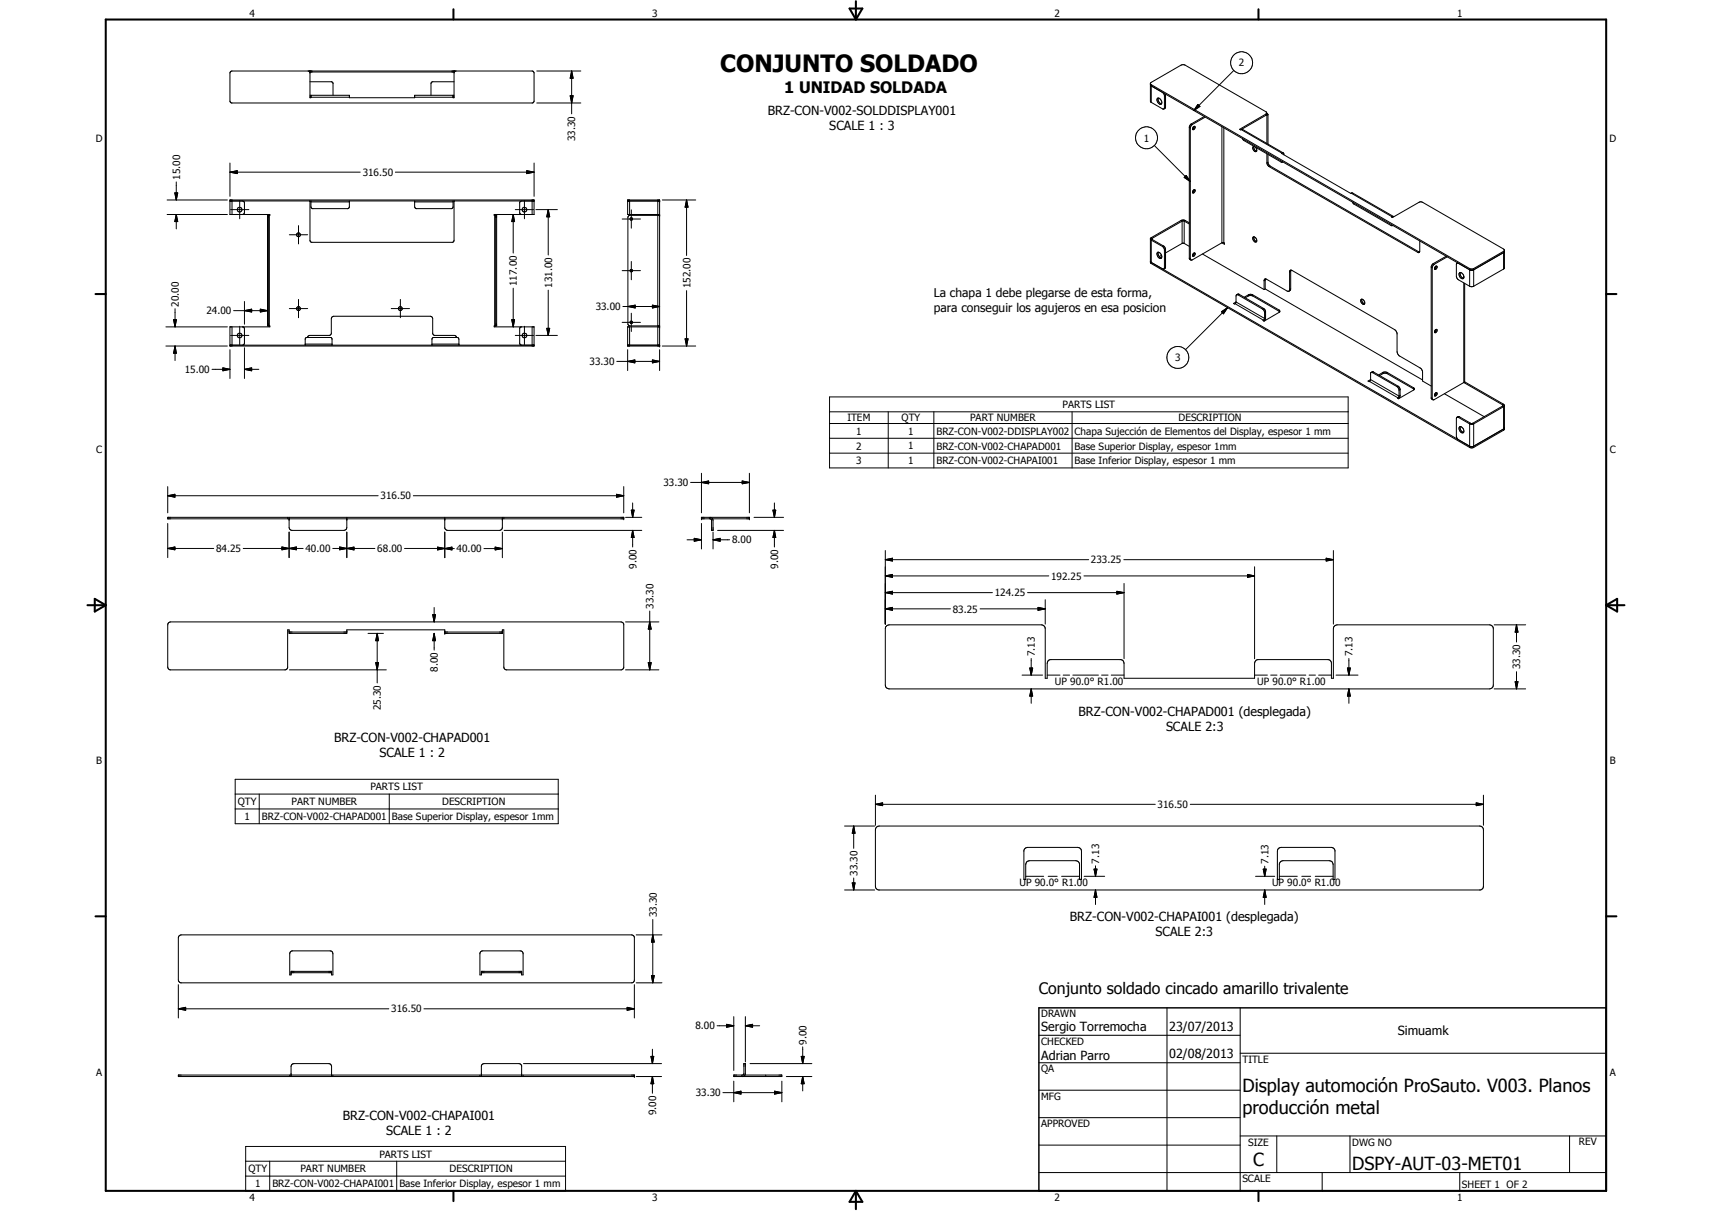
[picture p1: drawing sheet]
<svg xmlns="http://www.w3.org/2000/svg" width="594mm" height="420mm" viewBox="0 0 594 420" stroke-linecap="round" stroke-linejoin="round" font-family="sans-serif">
<g fill="none" stroke="#000" stroke-width=".35">
<path d="M80 24.8l.5-.2h104.2l.4 .2 .2 .5v9.8l-.5 .6h-104.5l-.5-.6v-9.8zM106.9 24.6l.6 .4M107.4 24.6v.3M107.5 25l.1 8.9h.3v-.8M107.5 25h50.1M107.6 24.6v.4M107.6 33.1h13.6v.8h22.7v-.8h13.7M107.6 33.7h13.6M107.6 28.4h7.6l.4 .4v4.3M107.6 33.4h.3M108.2 24.6v.4M143.9 33.7h13.7"/>
<path d="M156.9 24.6v.4M157.2 33.4h.4M157.6 24.6v.4M157.6 28.4h-7.7l-.3 .6v4.1M157.6 25v8.9h-.4v-.8M157.7 24.6v.3M158.2 24.6l-.6 .4M186.3 24.6h15.2M186.3 35.7h15.2M197.9 33.2h1l-.5 2.5zM198.4 24.6l.5 2.5h-1zM198.4 24.6v14.9"/>
<path d="M399.2 29.4l.3 .4 110.7 63.9 1.2-.1 10.6-6.3M399.2 29l.3 .4M399.5 35.5l4.3 2.3M399.5 29.4v6.1M399.5 35.5l-.3-.4v-6.3l10.6-6.2 .9-.2 28.6 16.4 .2 .9M399.5 29.4l110.5 63.8M401.7 34.1a1.31 1.31 0 0 1 1.2 .7 1.31 1.31 0 0 1-.1 1.4 1.48 1.48 0 0 1-1.1-2.1zM401.9 34l.2 1.3 .9 .7M403.4 32l.7 1.1v4.4l-.3 .3M404.4 32.6v4.7l-.5 .5M404.4 37.1l-.3 .2M404.4 33.1l-.3 .2"/>
<path d="M415.7 36.2l.7 .7-2.1 1.5zM428.2 24.4l-13.9 14M439.3 39.6l-9.2 5.3 .6 .1M439.3 39.6v.4M439.5 39.8l.1 10M439.5 39.2l-.2 .4M439.5 39.7l-.2 .3M439.6 39.4l.2 .1M439.8 39.5l.2 .3M439.8 39.5l-.2 .1M440 39.8l-.4 .2M440 39.8v10.2"/>
<path d="M79.8 59.7l2.5-.5v1zM79.8 56.6v11.5M79.8 59.7h45.2M137.2 59.7h48.1M182.8 59.2l2.5 .5-2.5 .5zM185.3 56.6v11.5M400.6 50.5l12.4 12.5M412.7 44.2l.3 .2M413.4 43l-.7 1.1v45.6l.6 .5M413.4 43l.3 .2M413.7 43.2l-.7 1v45.7l.3 .3M414.1 44.1l.5-.2a.67 .67 0 0 1 0 .7 .67 .67 0 0 1-.8 .3z"/>
<path d="M414.4 43.9l-.6 .9M417.9 40.4l-4.5 2.6M418.2 40.6l-4.5 2.6M424 43.9v40.3M424.7 44.4v39.8M430.7 45l14.1 8.1M430.7 45l.5-.1 14.1 8.2M431.2 48l.5 .8 12.9 7.5 .5-.2-.1 .2M435.1 50.8a1 1 0 0 0-.2 1.2 1 1 0 0 0 1.2 .5M435.1 50.8h.1M435.1 50.8l.2 1 .8 .7M435.6 51.1l.5 .8v.6"/>
<path d="M439.3 40l-8.6 5M439.6 53.4v3.1M439.6 56.5l.7 1.3M440 53.6v2.9l.7 1.1M440 56.3l-.4 .2M440.3 57.8l51.6 29.7M440.7 57.6l51.6 29.8M440.7 57.6l-.4 .2M445.5 53.7l-.2-.7-.6 .2 24.2 13.8M58 74.4h20.9M58 69.4h20.9M60.7 66.9h1l-.5 2.5z"/>
<path d="M61.2 74.4l.5 2.5h-1zM61.2 63.1v6.3M61.2 74.4v5M79.8 69.4h105.5v5h-13.8v.3h.8v38.4h-.8v.3h13.8v6.7h-105.5v-6.7h13.8v-.3h-.8v-38.4h.8v-.3h-13.8zM79.8 69.7h105.5M80 72.7h6.4M80.5 69.4v5M83.2 69.6v6.3M84.2 69.7l.5 .4 .1 .3v3.3l-.2 .5-.4 .2M92.8 75.4h.3M93.1 74.7v38.4M93.5 74.7v38.4"/>
<path d="M103.6 78.3v6.3M107.4 69.7l.2 13.7 .5 .7h49l.5-.7 .1-13.7M107.9 69.7v2.1l.5 .6h12.3l.5-.6v-2.1M107.9 70.1h13.3M143.9 69.7v2.1l.5 .6h12.4l.4-.5v-2.2M143.9 70.1h13.3M171.7 74.7v38.4M172 75.4h.3M172 74.7v38.4M178.1 74.4l.5 2.5h-1zM178.1 74.4v13.4M178.8 72.7h6.4"/>
<path d="M181 69.7l-.7 .5v3.7l.7 .5M182 69.6v6.3M184.7 69.4v5M186 72.7h7.4M190.2 72.7l.5 2.5h-1zM190.2 72.7v15.8M215.9 76h6.3M217.8 69.7h11.1M218.5 69.4v5M219.1 72.8v6.4M228.3 69.4v5M228.3 74.7v38.4"/>
<path d="M228.6 74.4v.3M228.9 74.7h-10.3l-.4 .1-.3 .6v37.2l.7 .5h10.3M228.9 74.4h-11.1v-5h11.1v50.7h-11.1v-6.7h11.1M229.8 69.4h11.6M238.2 69.4l.6 2.5h-1.1zM238.2 69.4v19.2M409.8 76.5l-10.3 6M409.8 76.5l.4 .2M409.8 76.5h1.5M410.2 76.7l-10.4 6M410.2 76.7v7.8M410.2 76.7h.7"/>
<path d="M410.9 61.6l.7-.7 1.4 2.1zM410.9 76.7l1.8 1M410.9 76.7v7.8M411.3 76.5l1.4 .8M411.3 76.5l-.4 .2M414.1 66l.5-.2a.67 .67 0 0 1 0 .8 .67 .67 0 0 1-.8 .2zM414.4 65.8l-.6 1M468.9 67h.5l14.1 8.1M468.9 67l14.1 8.4M469.3 70.1l.5 .7 12.9 7.4h.6M483.6 75.1l-.8 .2 .4 .2 9.3-5.4h1.1l28.3 16.4 .1 6.5-.3 .3M483.6 75.1v.1"/>
<path d="M100.4 81.4h6.4M178.1 100v13.4M215.9 93.9h6.3M219.1 90.7v6.4M399.2 82.9l.3 .4M399.2 90.6l.3 .5M399.5 83.3l3.9 2.2M399.5 83.3v8.1M399.5 82.5l-.3 .3v8.3l.3 .3M399.5 82.5l.3 .2M399.5 91.1l110.7 63.8 1.2-.1 10.6-6.3M399.5 91.4l110.5 63.8"/>
<path d="M399.8 83.1l3.9 2.2M399.8 83.1l-.3 .2M399.8 82.7v.4M401.9 87.5a1.65 1.65 0 0 0 1.1 2M401.9 87.5l.6 .3 .6 .8M401.9 87.5h-.1a1.3 1.3 0 0 0-.1 1.4 1.3 1.3 0 0 0 1.3 .7l.1-1M403 88.6l-.7 .4M403.4 85.5l.7 1.1-.1 6.6-.4 .1-4.1-2.2M403.7 85.3l.7 1.1v6.4l-.5 .5M403.7 85.3l-.3 .2M404.4 86.5l-.3 .2M404.4 92.7l-.3 .2"/>
<path d="M410.2 84.5l-5.8 3.3M410.2 84.5h.7M410.9 84.5l1.8 1M412.7 89.5l.3 .2M414.4 87.8h.2a.76 .76 0 0 1-.7 1.1l-.1-.3M414.4 87.8l-.6 .8M414.4 87.8l-.6 .9M417.3 88.1l21.3 12.4M424 84.2l.9 .6-.2-.6M424 84.2h.7M424 84.2l-10.7 6M434.9 82.2a1.08 1.08 0 0 1 1 .6 1.08 1.08 0 0 1-.1 1.2 1.25 1.25 0 0 1-.9-1.8z"/>
<path d="M435.1 82.2a1.46 1.46 0 0 0 1 1.6M439 97.2l-.4 .2M439.1 96.8l-.1 3.4M447.9 94.1l-.4 .3M448 93.7l-.1 6.5M492.3 87.4l.3 .1M492.3 87.4l-.4 .1M492.6 87.5h-.7M492.7 83.6l-.1 3.9M496.6 92.7l.4 .2M497 92.9v45.3M497.3 91.5l-.7 1v45.7l.6 .5"/>
<path d="M497.3 91.5l.4 .2M497.7 91.7l-.7 1.2M498 92.5l.6-.2a.72 .72 0 0 1 0 .8 .72 .72 0 0 1-.7 .3zM498.3 92.3l-.1 .7-.4 .3M501.9 88.9l-4.6 2.6M502.2 89.1l-4.5 2.6M505.8 91.2l-.2 .1M506.1 91.4l-.4-.1-.3 .4 .1 4.7 .6 .7 3.9 2.2M506.5 94.7a1.28 1.28 0 0 1 1.3 .6 1.28 1.28 0 0 1-.1 1.4 1.41 1.41 0 0 1-1.2-2zM506.7 94.5a1.63 1.63 0 0 0 1.2 2M507.9 95.8v.6M507.9 98.2v34.5"/>
<path d="M508.2 98.3v34.1l-.3 .3M510 93.2v6.1M510 99.3h1.4M510 93.2h1.4M511.4 93.2v6.1M521.7 93.3l-10.3 6M521.7 87.2v6.1M521.7 87.2l-10.3 6M522 86.9l-.3 .3M57.6 113.4h21.3M60.2 110.9h1l-.5 2.5zM60.7 107.1v6.3"/>
<path d="M79.8 119.8h105.5M80 116.4h6.4M80.5 113.4v6.7M81.1 107.8h11.7M83.2 113.2v6.3M84.3 113.4l.5 .6v5l-.2 .5-.4 .3M84.8 107.8l2.5-.5v.9zM84.8 104.6v7.9M90.3 107.3l2.5 .5-2.5 .4zM92.8 112.4h.3M100.4 107.1h6.4M103.6 103.9v6.3"/>
<path d="M105.9 119.8v-2.2l.5-.5h8.5l.3 .5v2.2M105.9 119.4h9.3M106.7 117.1l.3-.5 .5-.2h6.9l.3-.2 .3-.4v-5.2l.2-.6 .6-.3h33.5l.6 .3 .2 .6v5.2l.3 .4 .4 .2h6.8l.7 .3 .2 .4M135.8 107.1h6.3M138.9 103.9v6.3M149.9 119.8v-2.2l.5-.5h8.5l.4 .6v2.1M149.9 119.4h9.4M172 112.4h.3M177.6 110.9h1l-.5 2.5zM178.8 116.4h6.4M180.8 113.4l-.5 .5v5.4l.7 .5M182 113.2v6.3"/>
<path d="M184.7 113.4v6.7M186 116.4h7.4M189.7 113.9h1l-.5 2.5zM190.2 100.7v15.7M215.9 111.8h6.3M216.1 106.3h12.8M217.8 119.8h11.1M217.9 106.3l2.5-.4v.9zM218.5 113.4v6.7M219.1 108.7v6.3M226.4 105.9l2.5 .4-2.5 .5zM228.3 113.4v6.7"/>
<path d="M228.6 113.1v.3M237.7 117.6h1.1l-.6 2.5zM238.2 100.8v19.3M423.9 108.2l2.1-1.5-1.4 2.2zM426 106.7l-14.6 14.6M428.6 105.4l-.6-.1 .9-.5 9.9 5.7M428.6 105.4l9.9 5.7M429.6 102.3l-.6 .1-.1 2.5-.3 .5M429.6 102.3l8.5 4.9M430 102.1l-.9 .2M430 102.1l-.4 .2M430 102.1l8.5 4.9"/>
<path d="M433.2 102.3h1.5M433.2 102.3v.4M433.2 102.7h1.5M433.2 102.3l-1.5 .8M433.2 102.7l-1.1 .6M434.7 102.3v.4M434.7 102.7l9.2 5.3M434.7 102.3l9.2 5.3M438.1 107.2l.5 .5 .2 .8M438.5 107l.7 1v2.5l-.6 .9M438.5 107l-.4 .2M438.5 111.1l-.2 .1 .3 .2"/>
<path d="M438.5 111.1v.2M438.6 100.5v-3.3l.6-.4 7.4 4.2h.6M438.8 110.5l-.3 .6M438.8 108.5v2M439 100.2l-.4 .3M439 100.2l54.6 31.6M439.2 108.2l-.4 .3M439.2 110.3l-.4 .2M443.9 107.6l.2 .6M443.9 107.6v.4M443.9 108l.2 .2M444.1 108.2l-5.5 3.2"/>
<path d="M447.2 101l.3-.3v-6.6l.5-.4 35.9 20.6 .9 1.4v6.3l.2 .9 .5 .5 7.6 4.5 .5 1v3.3l3 1.7M447.9 100.2l-.2 .6-.5 .2M447.9 100.2l-.4 .3M472.3 103.9a1.06 1.06 0 0 1 1.1 .5 1.06 1.06 0 0 1-.1 1.2 1.21 1.21 0 0 1-1-1.7zM472.6 103.8a1.28 1.28 0 0 0 .9 1.6M498 114.5l.6-.2a.72 .72 0 0 1 0 .8 .72 .72 0 0 1-.7 .3zM498.3 114.3l-.1 .6-.4 .3M57.6 120.1h21.3M60.7 120.1l.5 2.5h-1zM60.7 120.1v5M73.6 128.1h6.2M77.3 127.6l2.5 .5-2.5 .6z"/>
<path d="M79.8 121.3v10M84.8 128.1l2.5-.5v1.1zM84.8 120.6v10.7M84.8 128.1h5M214 125.4h14.9M217.8 125.4l2.5-.5v1zM217.8 121.3v7.3M226.4 124.9l2.5 .5-2.5 .5zM228.9 121.3v7.3M229.8 120.1h11.6M287.9 137.7h179.9v24.6h-179.9zM475.2 132.3l9.9 5.7"/>
<path d="M475.6 131.7l-.9 .5 .5 .1M475.6 131.7l9.9 5.7 .4-.2M475.6 131.7l-.4 .6M476.3 129.3h-.7v2.4M476.3 129.3l8.5 4.9M476.6 129.1l-.4-.2-.4 .3M476.6 129.1l-.3 .2M476.6 129.1l8.5 4.9M479.9 129.2h1.4M479.9 129.2v.4M479.9 129.6h1.4M479.9 129.2l-1.5 .9"/>
<path d="M479.9 129.6l-1.1 .7M481.3 129.2v.4M481.3 129.6l9.2 5.3M481.3 129.2l9.2 5.3M484.8 134.2l.7 1v2.4l-.4 .4M485.1 134l.8 1v2.4l-.6 .9M485.1 134l-.3 .2M485.1 138l-.1 .1 .3 .2M485.1 138v.2M485.9 135.2l-.4 .2M490.5 134.5l.3 .4-.2 .4-5.3 3M490.5 134.5v.4"/>
<path d="M490.5 134.9l.2 .2M496.6 138l.4 .2M498 136.4l.4-.2a.63 .63 0 0 1 .2 .8 .63 .63 0 0 1-.8 .3zM498.3 136.3l-.1 .6-.4 .3M501.2 136.6l13.8 8M507.9 132.7l13.5 7.8M507.9 132.7l-10.2 5.9-.4 .1-.3-.5M508.2 132.5l13.5 7.8M287.9 146.9h179.9M287.9 142.9h179.9M287.9 152.1h179.9M287.9 157.2h179.9"/>
<path d="M308.2 142.9v19.4M324.1 142.9v19.4M372 142.9v19.4M506.1 144.8l-.4-.1-.3 .5v6.2l.7 1.2M506.1 144.8l3.9 2.3M506.4 144.6l-.8 .2M506.4 144.6l-.3 .2M506.4 144.6l3.9 2.3M506.5 148.1a1.28 1.28 0 0 1 1.3 .6 1.28 1.28 0 0 1-.1 1.5 1.42 1.42 0 0 1-1.2-2.1zM506.7 148a1.6 1.6 0 0 0 1.2 2M510 147.1v8.1M510 147.1h1.4"/>
<path d="M510 155.2h1.4M510.3 146.9l-.3 .2M510.3 146.9h.7M511 146.9l.4 .2M511.4 147.1v8.1M521.4 140.9l-10.4 6M521.4 140.9l.3 .2M521.4 140.5v.4M521.7 141.1l-10.3 6M521.7 141.1v8.2M521.7 140.3l.3 .3v8.4l-.3 .3M521.7 140.3l-.3 .2"/>
<path d="M521.7 149.3l-10.3 5.9M522 140.8l-.3 .3M58.2 172l2.5-.5v1zM58.2 179.5h158.2v.5h-158.2zM58.2 168.8v9.1M58.2 172h73M99.8 179.5v.2M99.8 179.8v.2M100.3 179.8l.1 3.4 .3 .6 .6 .2h18.2l.6-.4 .2-.6v-3.2M100.3 179.5v.2M120.3 179.5v.2M143.4 172h73"/>
<path d="M154.3 179.8v3.4l.3 .4 .7 .4h18.3l.5-.4 .2-.6v-3.2M154.3 179.5v.2M174.3 179.5v.2M174.8 179.5v.2M174.8 179.8v.2M213.9 171.5l2.5 .5-2.5 .5zM216.4 168.8v9.1M217.1 179.5h5.6M219.1 177h.9l-.5 2.5zM219.5 174.5v5M239.6 167.4h20.4M243.4 167.4l2.5-.5v1z"/>
<path d="M243.4 179.5h16.6v.5h-16.6zM243.4 164.2v13.7M246.2 179.5v.2M246.2 179.8v.2M246.4 179.5l.4 .1M247.1 179.7l.3 .8v3.5h-.5v-3.5l-.4-.5M257.5 166.9l2.5 .5-2.5 .5zM260 164.2v13.7M261.7 179.5h10.2M268.2 177h1l-.5 2.5zM268.7 174.5v5M58.2 190.3l2.5-.5v1z"/>
<path d="M58.2 181.6v11.9M58.2 190.3h16M84.4 190.3h20.8M97.8 189.8l2.5 .5-2.5 .5zM100.3 190.3l2.6-.5v1zM100.3 184.6v8.9M115.5 190.3h14.6M117.8 189.8l2.5 .5-2.5 .5zM117.8 189.8l5 1v-1l-5 1zM120.3 190.3l2.5-.5v1zM120.3 184.6v8.9M140.4 190.3h13.9l-2.5 .5v-1l5 1v-1l-2.5 .5h3.3"/>
<path d="M151.8 189.8l2.5 .5-2.5 .5zM154.3 190.3l2.5-.5v1zM154.3 184.6v8.9M167.9 190.3h6.4M171.8 189.8l2.5 .5-2.5 .5zM174.3 184.6v8.9M174.9 184h47.8M219.5 184l.5 2.5h-.9zM219.5 184v5.8M238.4 187.3h5M240.9 186.8l2.5 .5-2.5 .5zM243.4 181.6v8.9"/>
<path d="M247.4 187.3l2.5-.5v1zM247.4 184.6v5.9M247.4 187.3h5.8M249 184h22.9M268.7 184l.5 2.5h-1zM268.7 184v5.8M307.2 199.8l2.5-.5v1zM307.2 194.2l2.5-.5v.9zM307.2 191v25.5M307.2 199.8h56.7M307.2 194.2h70.6M376.1 199.8h59.2"/>
<path d="M390 194.2h72.7M432.9 199.3l2.4 .5-2.4 .5zM435.3 196.6v32M460.2 193.7l2.5 .5-2.5 .4zM462.7 191v25.5M58.4 216.2l.8-.4h156.3l.6 .2 .3 .5v15.1l-.7 .8h-40.1l-.6-.4-.2-.6v-12.9h-.5v1.3h-20v-1.3h-34v1.3h-20v-1.3h-.5v13.1l-.7 .8h-40.1l-.6-.4-.2-.6v-14.6zM100.3 219.3h20M127.7 219.8h5.3M130.9 219.8l.5 2.5h-1zM130.9 219.8v17.1M150.1 213.3h1l-.4 2.5zM150.7 219.8l.4 2.5h-1z"/>
<path d="M150.7 210.8v5M150.7 219.8v5.8M154.3 219.3h20M217.1 215.8h11.5M225.5 215.8l.5 2.5h-1zM225.5 212v20.4M307.2 211.2l2.5-.5v1.1zM307.2 205.6l2.5-.5v1zM307.2 211.2h22.6M307.2 205.6h37.2M307.4 217.4l1.2-.6h52.8a1.37 1.37 0 0 1 1.3 1.3v17.2h.7v-5.4l.2-.5 .8-.5h24.6a1.26 1.26 0 0 1 1.1 1.3v5.1h45.2l.1-5.4 .5-.9 .5-.1h24.6l.5 .1 .5 .9v5.4h.7v-17.2a1.46 1.46 0 0 1 1.3-1.3h52.9a1.37 1.37 0 0 1 1.3 1.3v19.6l-.4 .9-.9 .4h-208.3l-1-.4-.4-.9v-19.6zM340.1 211.2h22.6"/>
<path d="M356.6 205.6h33.5M360.2 210.7l2.5 .5-2.5 .6zM362.7 208.1v8.4M387.6 205.1l2.5 .5-2.5 .5zM390.1 202.4v26.2M518.5 216.8h10.9M526.2 216.8l.5 2.5h-.9zM526.2 216.8v6M100.5 232.4h33.6M130.4 229.9h1l-.5 2.5zM217.1 232.4h11.5M225 229.9h1l-.5 2.5z"/>
<path d="M354.7 234.2h7.1M357.3 231.8h1l-.5 2.4zM357.8 239l.5 2.5h-1zM357.8 228.5v5.7M357.8 239v5M363.4 234.2h4.4M368.9 234.2h2.3M372.3 234.2h8.9M382.3 234.2h2.2M385.6 234.2h4.5M435.3 234.2h4.5M440.9 234.2h2.2"/>
<path d="M444.2 234.2h8.9M454.3 234.2h2.2M457.6 234.2h4.4M463.6 234.2h7.6M467.6 231.8h1l-.5 2.4zM468.1 239l.5 2.5h-1zM468.1 228.5v5.7M468.1 239v5M518.5 239h10.9M525.8 236.5h.9l-.5 2.5zM526.2 233v6M81.6 270.4h112.1v15.4h-112.1z"/>
<path d="M81.6 275.5h112.1M90 275.5v10.3M135.1 275.5v10.3M303.8 279.1l2.5-.5v.9zM303.8 275.9v10.4M303.8 279.1h97.1M413 279.1h101.8M512.3 278.6l2.5 .5-2.5 .4zM514.8 275.9v10.4M81.6 280.7h112.1M293.1 286.6h10.4M296.2 286.6l.5 2.5h-1z"/>
<path d="M296.2 286.6v7.7M304 287.2l.6-.5 .5-.1h208.3l.8 .2 .6 1.2v19.5l-.2 .7-.9 .6h-208.9l-.8-.6-.2-.7v-19.5zM355.7 294.4l.9-.4h17.3l.8 .2 .6 1.1v9.8h-.7v-5.4l-.4-.7-.9-.4h-16l-.8 .2-.6 1.2v5.1h-.6v-10zM443.6 294.4l1-.4h17.3l.8 .2 .5 .9v10h-.6v-5.4l-.4-.7-.9-.4-16.6 .1-.8 1v5.4h-.6v-9.8zM226.5 319v22M293.1 308.8h10.4M295.7 306.3h1l-.5 2.5zM296.2 304.6v4.2M355.9 304h6.3M363.7 304h3.2M368.4 304h6.2M376.2 304h7.1"/>
<path d="M379.6 301.5h1.1l-.6 2.5zM380.1 308.8l.6 2.5h-1.1zM380.1 300.4v3.6M380.1 308.8v5M435.7 304h6.6M438.4 301.5h1l-.5 2.5zM438.9 308.8l.5 2.5h-1zM438.9 300.5v3.5M438.9 308.8v5M443.9 304h6.3M451.7 304h3.1M456.4 304h6.2"/>
<path d="M62.3 324.6l.6-.2h156.3l.6 .2 .3 .5v15.1l-.7 .8h-156.7l-.4-.2-.4-.8v-14.6zM100.7 330.3l.8-.4 13.5 .1 .5 .9v7.3h-.4v-1.2h-14.1v1.2h-.5v-7.3zM101 337.5h14.1M166.7 330.3l.8-.4 13.5 .1 .5 .7v7.5h-.5v-1.2h-14v1.2h-.5v-7.5zM167 337.5h14M220.8 324.4h8.9M226.1 338.5h.9l-.5 2.5zM226.5 324.4l.5 2.5h-.9zM61.9 350l2.5-.5v1zM61.9 341.6v11.6M61.9 350h73M147.1 350h73"/>
<path d="M217.6 349.5l2.5 .5-2.5 .5zM220.1 341.6v11.6M220.8 341h8.9M248.8 355.9h5.8M252.1 355.4l2.5 .5-2.5 .5zM254.6 352.7v18.7M258.6 355.9l2.5-.5v1zM258.6 352.7v15.7M258.6 355.9h5M360.5 359.2h69.9M405 349.7v63.5M430.4 349.7v63.5"/>
<path d="M61.9 373h158.2v.5h-158.2zM100.5 373v.2M100.5 373.3v.2M101 373.2v-3.4l.4-.6 .6-.2 12.5 .1 .6 .9v3.2M101 373.3v.2M115.1 373.3v.2M115.5 373v.2M115.5 373.3v.2M166.5 373v.2M166.5 373.3v.2M167 373.2v-3.4l.3-.4 .7-.4 12.5 .1 .5 .7v3.4M167 373.3v.2"/>
<path d="M181 373.3v.2M181.5 373v.2M181.5 373.3v.2M181.6 369h48M220.8 373.5h8.8M225.9 366.5h1l-.5 2.5zM226.4 373.5l.5 2.5h-1zM226.4 364v5M226.4 373.5v5.8M250.9 379.1h20.4M254.6 379.1l2.5-.5v1zM254.6 373h16.7v.5h-16.7z"/>
<path d="M254.6 375.1v7.2M257.4 373v.2M257.4 373.3v.2M257.8 373l.3-.5v-3.5h.5v3.5l-.3 .8M258 373.4l-.2 .1M260.3 369h21.4M265.7 373v.2M265.7 373.3v.2M268.8 378.6l2.5 .5-2.5 .5zM271.3 375.1v7.2M272.9 373.5h8.8M278 366.5h1.1l-.6 2.5z"/>
<path d="M278.5 373.5l.6 2.5h-1.1zM278.5 363.2v5.8M278.5 373.5v5M360.5 368.7h69.9M360.5 378.2h69.9M430.4 365.4h127M85.3 397.8h111v15.4h-111zM360.5 387.8h69.9M360.5 397.3h69.9M430.4 394.1h127M443.1 394.1v12.7M468.5 394.1v12.7"/>
<path d="M544.7 394.1v12.7M85.3 402.9h111M85.3 408.1h111M93.6 402.9v10.3M137.7 402.9v10.3M360.5 406.8h196.9M458.8 406.8v6.4M506.6 406.8v6.4"/>
<circle cx="430.8" cy="21.8" r="3.8"/>
<circle cx="397.9" cy="47.8" r="3.8"/>
<circle cx="83.1" cy="72.7" r=".8"/>
<circle cx="182" cy="72.7" r=".81"/>
<circle cx="219.1" cy="76" r=".44"/>
<circle cx="103.6" cy="81.5" r=".68"/>
<circle cx="219.1" cy="93.9" r=".43"/>
<circle cx="83.1" cy="116.4" r=".8"/>
<circle cx="103.6" cy="107.1" r=".66"/>
<circle cx="138.9" cy="107.1" r=".67"/>
<circle cx="182" cy="116.4" r=".81"/>
<circle cx="219.1" cy="111.8" r=".44"/>
<circle cx="408.7" cy="124" r="3.8"/>
</g>
<g fill="#000">
<circle cx="107.6" cy="24.6" r=".18"/>
<circle cx="107.6" cy="25" r=".18"/>
<circle cx="228.9" cy="74.4" r=".18"/>
<circle cx="228.9" cy="74.7" r=".18"/>
<circle cx="228.9" cy="69.4" r=".18"/>
<circle cx="228.9" cy="69.7" r=".18"/>
<circle cx="228.9" cy="119.8" r=".18"/>
<circle cx="228.9" cy="113.4" r=".18"/>
<circle cx="228.9" cy="113.1" r=".18"/>
<circle cx="228.9" cy="120.1" r=".18"/>
<circle cx="216.4" cy="179.5" r=".18"/>
<circle cx="243.4" cy="179.5" r=".18"/>
<circle cx="260" cy="179.5" r=".18"/>
<circle cx="100.3" cy="180" r=".18"/>
<circle cx="120.3" cy="180" r=".18"/>
<circle cx="154.3" cy="180" r=".18"/>
<circle cx="174.3" cy="180" r=".18"/>
<circle cx="216.4" cy="180" r=".18"/>
<circle cx="243.4" cy="180" r=".18"/>
<circle cx="260" cy="180" r=".18"/>
<circle cx="154.3" cy="219.8" r=".18"/>
<circle cx="154.3" cy="219.3" r=".18"/>
<circle cx="167" cy="337" r=".18"/>
<circle cx="167" cy="337.5" r=".18"/>
<circle cx="181" cy="337" r=".18"/>
<circle cx="181" cy="337.5" r=".18"/>
<circle cx="101" cy="373" r=".18"/>
<circle cx="115.1" cy="373" r=".18"/>
<circle cx="167" cy="373" r=".18"/>
<circle cx="181" cy="373" r=".18"/>
<circle cx="220.1" cy="373.5" r=".18"/>
<circle cx="220.1" cy="373" r=".18"/>
</g>
<g fill="none" stroke="#000" stroke-width=".71">
<path d="M36.7 6.8h520.7v406.4h-520.7zM157.3 3.2v3.6M294.8 3h4.4l-2.2 3.8zM297 .4v6.4M436.7 3.2v3.6M33.1 102h3.6M557.4 102h3.5M30.3 210h6.4M32.9 207.8l3.8 2.2-3.8 2.2zM557.4 210h6.3M557.4 210l3.8-2.2v4.4zM33.1 317.9h3.6"/>
<path d="M557.4 317.9h3.5M157.3 413.2v3.5M297 413.2v6.3M297 413.2l2.2 3.8h-4.4zM436.7 413.2v3.5"/>
</g>
<path d="M360.5 349.7h196.9v63.5h-196.9z" fill="none" stroke="#000" stroke-width=".51"/>
<g fill="#000">
<path d="M197.9 33.2h1l-.5 2.5zM198.4 24.6l.5 2.5h-1zM415.7 36.2l.7 .7-2.1 1.5zM79.8 59.7l2.5-.5v1zM60.7 66.9h1l-.5 2.5zM61.2 74.4l.5 2.5h-1zM178.1 74.4l.5 2.5h-1zM182.8 59.2l2.5 .5-2.5 .5zM190.2 72.7l.5 2.5h-1zM238.2 69.4l.6 2.5h-1.1zM410.9 61.6l.7-.7 1.4 2.1zM60.2 110.9h1l-.5 2.5z"/>
<path d="M84.8 107.8l2.5-.5v.9zM90.3 107.3l2.5 .5-2.5 .4zM177.6 110.9h1l-.5 2.5zM189.7 113.9h1l-.5 2.5zM217.9 106.3l2.5-.4v.9zM226.4 105.9l2.5 .4-2.5 .5zM237.7 117.6h1.1l-.6 2.5zM423.9 108.2l2.1-1.5-1.4 2.2zM60.7 120.1l.5 2.5h-1zM77.3 127.6l2.5 .5-2.5 .6zM84.8 128.1l2.5-.5v1.1zM217.8 125.4l2.5-.5v1z"/>
<path d="M226.4 124.9l2.5 .5-2.5 .5zM58.2 172l2.5-.5v1zM213.9 171.5l2.5 .5-2.5 .5zM219.1 177h.9l-.5 2.5zM243.4 167.4l2.5-.5v1zM257.5 166.9l2.5 .5-2.5 .5zM268.2 177h1l-.5 2.5zM58.2 190.3l2.5-.5v1zM97.8 189.8l2.5 .5-2.5 .5zM100.3 190.3l2.6-.5v1zM117.8 189.8l2.5 .5-2.5 .5zM120.3 190.3l2.5-.5v1z"/>
<path d="M151.8 189.8l2.5 .5-2.5 .5zM154.3 190.3l2.5-.5v1zM171.8 189.8l2.5 .5-2.5 .5zM219.5 184l.5 2.5h-.9zM240.9 186.8l2.5 .5-2.5 .5zM247.4 187.3l2.5-.5v1zM268.7 184l.5 2.5h-1zM307.2 199.8l2.5-.5v1zM307.2 194.2l2.5-.5v.9zM460.2 193.7l2.5 .5-2.5 .4zM150.1 213.3h1l-.4 2.5zM225.5 215.8l.5 2.5h-1z"/>
<path d="M307.2 211.2l2.5-.5v1.1zM307.2 205.6l2.5-.5v1zM360.2 210.7l2.5 .5-2.5 .6zM387.6 205.1l2.5 .5-2.5 .5zM432.9 199.3l2.4 .5-2.4 .5zM526.2 216.8l.5 2.5h-.9zM130.4 229.9h1l-.5 2.5zM130.9 219.8l.5 2.5h-1zM150.7 219.8l.4 2.5h-1zM225 229.9h1l-.5 2.5zM357.3 231.8h1l-.5 2.4zM467.6 231.8h1l-.5 2.4z"/>
<path d="M525.8 236.5h.9l-.5 2.5zM357.8 239l.5 2.5h-1zM468.1 239l.5 2.5h-1zM303.8 279.1l2.5-.5v.9zM512.3 278.6l2.5 .5-2.5 .4zM296.2 286.6l.5 2.5h-1zM295.7 306.3h1l-.5 2.5zM379.6 301.5h1.1l-.6 2.5zM380.1 308.8l.6 2.5h-1.1zM438.4 301.5h1l-.5 2.5zM438.9 308.8l.5 2.5h-1zM226.1 338.5h.9l-.5 2.5z"/>
<path d="M226.5 324.4l.5 2.5h-.9zM61.9 350l2.5-.5v1zM217.6 349.5l2.5 .5-2.5 .5zM252.1 355.4l2.5 .5-2.5 .5zM258.6 355.9l2.5-.5v1zM225.9 366.5h1l-.5 2.5zM226.4 373.5l.5 2.5h-1zM254.6 379.1l2.5-.5v1zM268.8 378.6l2.5 .5-2.5 .5zM278 366.5h1.1l-.6 2.5zM278.5 373.5l.6 2.5h-1.1z"/>
</g>
<text font-size="8.2" x="249.9" y="25.1">CONJUNTO SOLDADO</text>
<g font-size="6.3">
<text x="431.1" y="379">Display automoción ProSauto. V003. Planos</text>
<text x="431.1" y="386.5">producción metal</text>
<text x="434.8" y="404.7">C</text>
<text x="469.2" y="406">DSPY-AUT-03-MET01</text>
</g>
<g font-size="5.5">
<text x="272.1" y="32.4">1 UNIDAD SOLDADA</text>
<text x="360.5" y="344.8">Conjunto soldado cincado amarillo trivalente</text>
</g>
<g font-size="4.4">
<text x="266.4" y="40">BRZ-CON-V002-SOLDDISPLAY001</text>
<text x="287.8" y="45.2">SCALE 1 : 3</text>
<text x="374.3" y="248.5">BRZ-CON-V002-CHAPAD001 (desplegada)</text>
<text x="116" y="257.4">BRZ-CON-V002-CHAPAD001</text>
<text x="404.6" y="253.8">SCALE 2:3</text>
<text x="131.7" y="262.6">SCALE 1 : 2</text>
<text x="371.3" y="319.7">BRZ-CON-V002-CHAPAI001 (desplegada)</text>
<text x="401" y="324.9">SCALE 2:3</text>
<text x="361.3" y="357.5">Sergio Torremocha</text>
<text x="405.7" y="357.7">23/07/2013</text>
<text x="485" y="359.2">Simuamk</text>
<text x="361.3" y="367.9">Adrian Parro</text>
<text x="405.7" y="367.2">02/08/2013</text>
<text x="118.9" y="388.7">BRZ-CON-V002-CHAPAI001</text>
<text x="134" y="393.9">SCALE 1 : 2</text>
</g>
<g font-size="4.2">
<text x="324.1" y="103.2">La chapa 1 debe plegarse de esta forma,</text>
<text x="324.1" y="108.2">para conseguir los agujeros en esa posicion</text>
</g>
<g font-size="3.5">
<text x="86.6" y="5.8">4</text>
<text x="226.3" y="5.8">3</text>
<text x="365.9" y="5.8">2</text>
<text x="505.6" y="5.8">1</text>
<text x="429.9" y="23.1">2</text>
<text x="33.3" y="49.4">D</text>
<text x="199.6" y="49" transform="rotate(-90 199.6 49)">33.30</text>
<text x="396.9" y="49.1">1</text>
<text x="558.5" y="49.4">D</text>
<text x="62.5" y="62.4" transform="rotate(-90 62.5 62.4)">15.00</text>
<text x="125.8" y="61">316.50</text>
<text x="179.4" y="99.2" transform="rotate(-90 179.4 99.2)">117.00</text>
<text x="191.6" y="99.9" transform="rotate(-90 191.6 99.9)">131.00</text>
<text x="239.6" y="100" transform="rotate(-90 239.6 100)">152.00</text>
<text x="62" y="106.3" transform="rotate(-90 62 106.3)">20.00</text>
<text x="206.7" y="107.7">33.00</text>
<text x="71.6" y="109.1">24.00</text>
<text x="407.8" y="125.3">3</text>
<text x="64.1" y="129.5">15.00</text>
<text x="204.6" y="126.7">33.30</text>
<text x="368.7" y="141.6">PARTS LIST</text>
<text x="294.1" y="146.2">ITEM</text>
<text x="312.9" y="146.2">QTY</text>
<text x="336.6" y="146.2">PART NUMBER</text>
<text x="408.9" y="146.2">DESCRIPTION</text>
<text x="297.1" y="150.8">1</text>
<text x="297.1" y="156">2</text>
<text x="315.2" y="150.8">1</text>
<text x="315.2" y="155.9">1</text>
<text x="324.9" y="150.8">BRZ-CON-V002-DDISPLAY002</text>
<text x="324.9" y="156">BRZ-CON-V002-CHAPAD001</text>
<text x="372.9" y="151">Chapa Sujección de Elementos del Display, espesor 1 mm</text>
<text x="372.9" y="156">Base Superior Display, espesor 1mm</text>
<text x="33.4" y="157.3">C</text>
<text x="297.1" y="161.1">3</text>
<text x="315.2" y="161.1">1</text>
<text x="324.9" y="161.1">BRZ-CON-V002-CHAPAI001</text>
<text x="372.9" y="161.1">Base Inferior Display, espesor 1 mm</text>
<text x="558.6" y="157.3">C</text>
<text x="132.1" y="173.3">316.50</text>
<text x="230.2" y="168.7">33.30</text>
<text x="75" y="191.6">84.25</text>
<text x="106" y="191.6">40.00</text>
<text x="130.9" y="191.6">68.00</text>
<text x="158.4" y="191.6">40.00</text>
<text x="254" y="188.6">8.00</text>
<text x="220.9" y="197.4" transform="rotate(-90 220.9 197.4)">9.00</text>
<text x="270" y="197.4" transform="rotate(-90 270 197.4)">9.00</text>
<text x="378.6" y="195.5">233.25</text>
<text x="364.7" y="201.1">192.25</text>
<text x="345.2" y="206.9">124.25</text>
<text x="226.8" y="211.2" transform="rotate(-90 226.8 211.2)">33.30</text>
<text x="330.6" y="212.5">83.25</text>
<text x="359.1" y="227.7" transform="rotate(-90 359.1 227.7)">7.13</text>
<text x="469.3" y="227.7" transform="rotate(-90 469.3 227.7)">7.13</text>
<text x="151.9" y="233.1" transform="rotate(-90 151.9 233.1)">8.00</text>
<text x="527.6" y="232.2" transform="rotate(-90 527.6 232.2)">33.30</text>
<text x="366.1" y="237.7">UP 90.0° R1.00</text>
<text x="436.3" y="237.7">UP 90.0° R1.00</text>
<text x="132.2" y="246.4" transform="rotate(-90 132.2 246.4)">25.30</text>
<text x="33.4" y="265.2">B</text>
<text x="558.6" y="265.2">B</text>
<text x="128.6" y="274.2">PARTS LIST</text>
<text x="82.5" y="279.4">QTY</text>
<text x="101.1" y="279.4">PART NUMBER</text>
<text x="153.5" y="279.4">DESCRIPTION</text>
<text x="401.7" y="280.3">316.50</text>
<text x="84.9" y="284.5">1</text>
<text x="90.9" y="284.5">BRZ-CON-V002-CHAPAD001</text>
<text x="136" y="284.5">Base Superior Display, espesor 1mm</text>
<text x="381.4" y="299.6" transform="rotate(-90 381.4 299.6)">7.13</text>
<text x="440.1" y="299.7" transform="rotate(-90 440.1 299.7)">7.13</text>
<text x="297.5" y="303.8" transform="rotate(-90 297.5 303.8)">33.30</text>
<text x="353.8" y="307.4">UP 90.0° R1.00</text>
<text x="441.4" y="307.4">UP 90.0° R1.00</text>
<text x="227.9" y="318.2" transform="rotate(-90 227.9 318.2)">33.30</text>
<text x="135.8" y="351.3">316.50</text>
<text x="361.3" y="353">DRAWN</text>
<text x="241.3" y="357.2">8.00</text>
<text x="279.9" y="362.4" transform="rotate(-90 279.9 362.4)">9.00</text>
<text x="361.3" y="362.5">CHECKED</text>
<text x="431.1" y="368.7">TITLE</text>
<text x="33.4" y="373.2">A</text>
<text x="361.3" y="372.1">QA</text>
<text x="558.6" y="373.2">A</text>
<text x="241.4" y="380.4">33.30</text>
<text x="361.3" y="381.6">MFG</text>
<text x="227.7" y="386.9" transform="rotate(-90 227.7 386.9)">9.00</text>
<text x="361.3" y="391.1">APPROVED</text>
<text x="131.6" y="401.6">PARTS LIST</text>
<text x="433.1" y="397.5">SIZE</text>
<text x="469.2" y="397.5">DWG NO</text>
<text x="547.9" y="397.4">REV</text>
<text x="86.2" y="406.7">QTY</text>
<text x="104.3" y="406.7">PART NUMBER</text>
<text x="156" y="406.7">DESCRIPTION</text>
<text x="88.5" y="411.9">1</text>
<text x="94.5" y="411.9">BRZ-CON-V002-CHAPAI001</text>
<text x="138.6" y="411.9">Base Inferior Display, espesor 1 mm</text>
<text x="431.1" y="410.2">SCALE</text>
<text x="507.3" y="412.3">SHEET 1 OF 2</text>
<text x="86.6" y="416.7">4</text>
<text x="226.3" y="416.7">3</text>
<text x="365.9" y="416.7">2</text>
<text x="505.6" y="416.7">1</text>
</g>
</svg>
